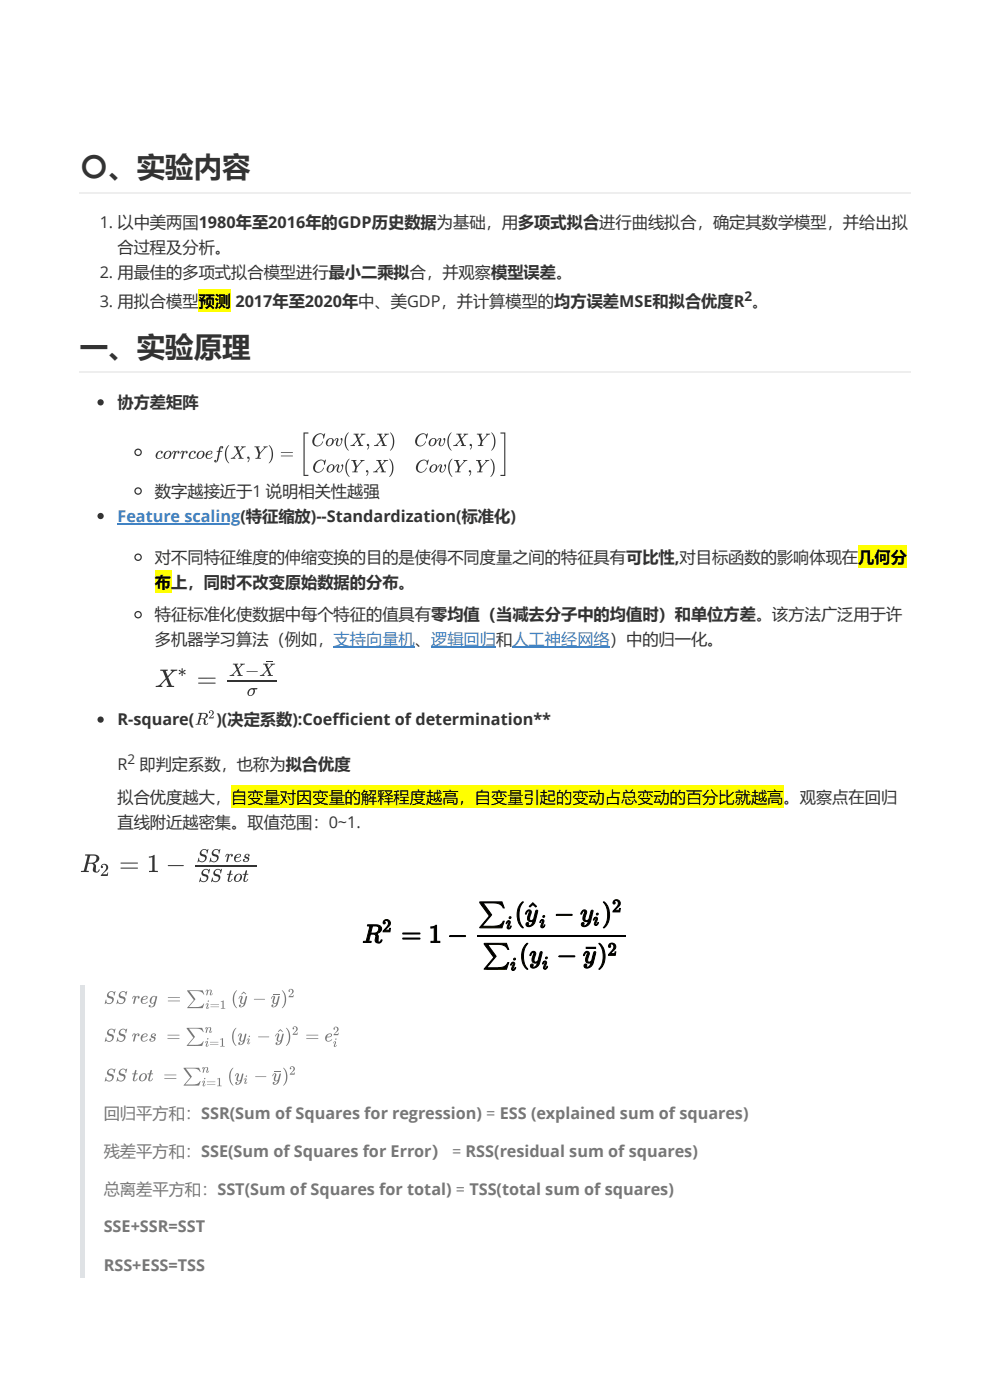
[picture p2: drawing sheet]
<svg xmlns="http://www.w3.org/2000/svg" width="210mm" height="297mm" viewBox="0 0 210 297" stroke-linecap="round" stroke-linejoin="round" font-family="sans-serif">
<path d="M16.9 208.7h1.1v62h-1.1z" fill="#dfe2e5"/>
<path d="M16.9 40.8h176.1" fill="none" stroke="#eee" stroke-width=".26"/>
<path d="M42.1 61.3h6.9v4.8h-6.9z" fill="#ff0"/>
<path d="M16.9 78.9h176.1" fill="none" stroke="#eee" stroke-width=".26"/>
<circle cx="21.3" cy="85.3" r=".66" fill="#333"/>
<circle cx="29.2" cy="95.9" r=".66" fill="none" stroke="#333" stroke-width=".26"/>
<g fill="#333">
<path d="M33.3 95.9l.5-.3 .4-.1a.29 .29 0 0 1 .3 .4 .29 .29 0 0 1-.4 .2v-.2l.1-.2a.79 .79 0 0 0-.8 .5 .79 .79 0 0 0 .2 .9l.8-.3a.76 .76 0 0 1-1.2 .3 .76 .76 0 0 1 .1-1.2z"/>
<path d="M36.6 95.6l.4-.1 .2 .2a.37 .37 0 0 1 .6-.2 .37 .37 0 0 1 0 .6l-.2-.1 .2-.3a.74 .74 0 0 0-.7 .9l-.2 .6h-.2l.3-1.4-.2-.1-.3 .4z"/>
<path d="M38.4 95.6l.3-.1 .3 .2a.37 .37 0 0 1 .5-.2 .37 .37 0 0 1 .1 .6l-.3-.1 .3-.3a.74 .74 0 0 0-.8 .9l-.1 .6h-.3l.3-1.4-.2-.1-.3 .4z"/>
<path d="M40.3 95.9l.5-.3 .4-.1a.29 .29 0 0 1 .3 .4 .29 .29 0 0 1-.3 .2l-.1-.2 .1-.2a.79 .79 0 0 0-.8 .5 .79 .79 0 0 0 .2 .9l.8-.3a.76 .76 0 0 1-1.2 .3 .76 .76 0 0 1 .1-1.2z"/>
<path d="M46.7 94.6l.3-.1a.27 .27 0 0 1 .3 .3 .27 .27 0 0 1-.4 .2l.1-.3a.67 .67 0 0 0-.4 .8l.5 .1-.5 .1-.1 .5a1.97 1.97 0 0 1-.8 1.8 .26 .26 0 0 1-.3-.1 .26 .26 0 0 1 0-.3 .26 .26 0 0 1 .4 0l-.2 .2 .1 .1a1.07 1.07 0 0 0 .4-1.1l.2-1.1h-.4v-.1a.33 .33 0 0 0 .4-.1 .33 .33 0 0 0 .1-.4z"/>
<path d="M48.3 94.4l.2-.1a3.2 3.2 0 0 0 0 3.9 2.61 2.61 0 0 1-.2-3.8z"/>
<path d="M49.6 94.6h1v.2h-.2l.3 .8 .6-.7-.2-.1v-.2h.9v.2l-.6 .2-.7 .7 .5 1.3 .4 .1-1.1 .1v-.1l.3-.1-.4-.9-.7 .8 .1 .3h-.9v-.1a1.95 1.95 0 0 0 1.5-1.2l-.5-1.1h-.3z"/>
<path d="M52.4 96.8h.1a.61 .61 0 0 1 .1 1l-.2 .1 .3-.7a.24 .24 0 0 1-.3-.1 .24 .24 0 0 1 0-.3z"/>
<path d="M53.9 94.6h1.1v.2h-.3l.4 1.1 .9-1-.2-.3h.8l.1 .1a1.31 1.31 0 0 0-1.1 .9l-.5 .6-.2 .7v.1l.4 .1-.1 .1h-1.1v-.2h.4l.2-.8-.4-1.4h-.4z"/>
<path d="M56.9 94.3a2.44 2.44 0 0 1 0 3.9 3.2 3.2 0 0 0 0-3.9z"/>
<path d="M64.3 91.6h1v.3h-.8v8.7h.8v.3h-1z"/>
<path d="M66.6 92.5a1.22 1.22 0 0 1 1.9-.4l.4-.3-.3 1.1h-.2a.74 .74 0 0 0-.4-.9 .74 .74 0 0 0-.9 .3l-.3 .4a1.05 1.05 0 0 0 .5 1.7 1.27 1.27 0 0 0 1-.9h.1a1.13 1.13 0 0 1-1.6 1 1.13 1.13 0 0 1-.4-1.8z"/>
<path d="M71 93a.4 .4 0 0 1 .6 0 .4 .4 0 0 1 0 .6 .45 .45 0 0 0-.2 .5 .45 .45 0 0 0 .4 .3 .98 .98 0 0 0 .3-1.4l.2-.2a.41 .41 0 0 1 .3 .4 .41 .41 0 0 1-.1 .4 .78 .78 0 0 1-.4 .8 .78 .78 0 0 1-.9-.1l.2-1.2-.2-.1-.3 .5z"/>
<path d="M73.7 91.7h.2a3.2 3.2 0 0 0 0 3.8 2.61 2.61 0 0 1-.2-3.8z"/>
<path d="M74.9 91.9h1.1v.2h-.3l.3 .8 .6-.7-.2-.1v-.2h1l-.1 .2-.5 .2-.7 .8 .5 1.2 .3 .1-1.1 .1 .1-.1 .2-.1-.3-.9-.8 .8 .2 .3h-.9l-.1-.1a1.95 1.95 0 0 0 1.5-1.2l-.4-1.1h-.4z"/>
<path d="M77.8 94.1a.61 .61 0 0 1 .2 1l-.2 .1 .3-.7a.24 .24 0 0 1-.3-.1 .24 .24 0 0 1 0-.3z"/>
<path d="M79.9 91.9h1.1v.2h-.3l.3 .8 .6-.7-.2-.1v-.2h1l-.1 .2-.6 .2-.7 .8 .6 1.2 .3 .1-1.1 .1v-.1l.3-.1-.3-.9-.8 .8 .2 .3h-.9l-.1-.1a1.95 1.95 0 0 0 1.5-1.2l-.5-1.1h-.3z"/>
<path d="M82.6 91.6a2.44 2.44 0 0 1 0 3.9 3.2 3.2 0 0 0 0-3.9z"/>
<path d="M66.8 98a1.22 1.22 0 0 1 1.8-.3l.4-.3-.2 1.1h-.2a.74 .74 0 0 0-.4-.9 .74 .74 0 0 0-.9 .3l-.3 .4a1.05 1.05 0 0 0 .5 1.7 1.27 1.27 0 0 0 1-.9 1.13 1.13 0 0 1-1.5 1 1.13 1.13 0 0 1-.4-1.8z"/>
<path d="M71.2 98.6a.4 .4 0 0 1 .6-.1 .4 .4 0 0 1-.1 .6 .45 .45 0 0 0-.1 .6 .45 .45 0 0 0 .4 .3 .98 .98 0 0 0 .3-1.5l.1-.1a.41 .41 0 0 1 .4 .3 .41 .41 0 0 1-.2 .5 .78 .78 0 0 1-.4 .8 .78 .78 0 0 1-.9-.1l.3-1.3h-.2l-.4 .4z"/>
<path d="M73.8 97.3l.3-.1a3.2 3.2 0 0 0 0 3.9 2.61 2.61 0 0 1-.3-3.8z"/>
<path d="M74.4 97.5h1.1v.2h-.3l.4 1.1 .9-1-.2-.3h.9v.1a1.31 1.31 0 0 0-1.1 .9l-.5 .6-.2 .7v.1h.4v.2h-1.2l.1-.2h.3l.3-.9-.5-1.3-.4-.1z"/>
<path d="M77.6 99.7h.1a.61 .61 0 0 1 .1 1l-.2 .1 .3-.7a.24 .24 0 0 1-.3-.1 .24 .24 0 0 1 0-.3z"/>
<path d="M79.7 97.5h1.1v.1l-.3 .1 .3 .8 .6-.7-.2-.2 .1-.1h.9v.2l-.6 .2-.7 .7 .5 1.3 .3 .1-1 .1v-.2h.2l-.3-.9-.8 .8 .2 .3h-.9v-.2a1.95 1.95 0 0 0 1.4-1.1l-.4-1.1h-.4z"/>
<path d="M82.4 97.2a2.44 2.44 0 0 1 0 3.9 3.2 3.2 0 0 0 0-3.9z"/>
<path d="M88.4 92.5a1.22 1.22 0 0 1 1.8-.4l.4-.3-.2 1.1h-.2a.74 .74 0 0 0-.4-.9 .74 .74 0 0 0-.9 .3l-.3 .4a1.05 1.05 0 0 0 .5 1.7 1.27 1.27 0 0 0 1-.9 1.13 1.13 0 0 1-1.5 1 1.13 1.13 0 0 1-.4-1.8z"/>
<path d="M92.8 93a.4 .4 0 0 1 .6 0 .4 .4 0 0 1 0 .6 .45 .45 0 0 0-.2 .5 .45 .45 0 0 0 .4 .3 .98 .98 0 0 0 .3-1.4l.1-.2a.41 .41 0 0 1 .4 .4 .41 .41 0 0 1-.2 .4 .78 .78 0 0 1-.4 .8 .78 .78 0 0 1-.9-.1l.3-1.2-.2-.1-.4 .5z"/>
<path d="M95.5 91.7h.2a3.2 3.2 0 0 0 0 3.8 2.61 2.61 0 0 1-.2-3.8z"/>
<path d="M96.7 91.9h1.1l-.1 .2h-.2l.3 .8 .6-.7-.2-.1v-.2h1l-.1 .2-.6 .2-.7 .8 .5 1.2 .4 .1-1.1 .1v-.1l.3-.1-.4-.9-.7 .8 .1 .3h-.9v-.1a1.95 1.95 0 0 0 1.5-1.2l-.5-1.1h-.3z"/>
<path d="M99.5 94.1h.1a.61 .61 0 0 1 .2 1l-.3 .1 .3-.7a.24 .24 0 0 1-.3-.1 .24 .24 0 0 1 0-.3z"/>
<path d="M101 91.9h1.1v.2h-.3l.4 1.1 .9-1-.2-.3h.8l.1 .2a1.31 1.31 0 0 0-1.1 .8l-.5 .6-.2 .7v.1l.4 .1-.1 .1h-1.1v-.1l.4-.1 .2-.8-.4-1.4h-.4z"/>
<path d="M104 91.6a2.44 2.44 0 0 1 0 3.9 3.2 3.2 0 0 0 0-3.9z"/>
<path d="M88.5 98a1.22 1.22 0 0 1 1.9-.3l.4-.3-.2 1.1h-.2a.74 .74 0 0 0-.4-.9 .74 .74 0 0 0-1 .3l-.2 .4a1.05 1.05 0 0 0 .4 1.7 1.27 1.27 0 0 0 1.1-.9 1.13 1.13 0 0 1-1.6 1 1.13 1.13 0 0 1-.4-1.8z"/>
<path d="M93 98.6a.4 .4 0 0 1 .6-.1 .4 .4 0 0 1-.1 .6 .45 .45 0 0 0-.2 .6 .45 .45 0 0 0 .5 .3 .98 .98 0 0 0 .3-1.5l.1-.1a.41 .41 0 0 1 .4 .3 .41 .41 0 0 1-.2 .5 .78 .78 0 0 1-.4 .8 .78 .78 0 0 1-.9-.1l.3-1.3h-.2l-.4 .4z"/>
<path d="M95.6 97.3l.2-.1a3.2 3.2 0 0 0 0 3.9 2.61 2.61 0 0 1-.2-3.8z"/>
<path d="M96.2 97.5h1.1l-.1 .2h-.2l.4 1.1 .9-1-.2-.3h.8l.1 .1a1.31 1.31 0 0 0-1.1 .9l-.5 .6-.2 .7v.1h.3v.2h-1.1v-.2h.4l.2-.9-.4-1.3-.4-.1z"/>
<path d="M99.4 99.7a.61 .61 0 0 1 .2 1l-.2 .1 .3-.7a.24 .24 0 0 1-.3-.1 .24 .24 0 0 1 0-.3z"/>
<path d="M100.9 97.5h1v.2h-.3l.4 1.1 .9-1-.1-.3h.8v.1a1.31 1.31 0 0 0-1.1 .9l-.5 .6-.1 .7-.1 .1h.4v.2h-1.2l.1-.2h.4l.2-.9-.5-1.3-.4-.1z"/>
<path d="M103.9 97.2a2.44 2.44 0 0 1 0 3.9 3.2 3.2 0 0 0 0-3.9z"/>
<path d="M106 91.6h1v9.3h-1v-.3h.8v-8.7h-.8z"/>
<path d="M34.9 95.9a.77 .77 0 0 1 1.2-.2 .77 .77 0 0 1-.1 1.2 .77 .77 0 0 1-1.2 .2 .77 .77 0 0 1 .1-1.2zM35.2 95.9a.8 .8 0 0 0 .1 1.2 .97 .97 0 0 0 .5-1.4z"/>
<path d="M41.9 95.9a.77 .77 0 0 1 1.3-.2 .77 .77 0 0 1-.2 1.2 .77 .77 0 0 1-1.2 .2 .77 .77 0 0 1 .1-1.2zM42.2 95.9a.8 .8 0 0 0 .1 1.2 .97 .97 0 0 0 .5-1.4z"/>
<path d="M43.8 95.9l.2-.2a.52 .52 0 0 1 .6-.2 .52 .52 0 0 1 .3 .6l-.3 .2-.6 .1a.46 .46 0 0 0 0 .7 .46 .46 0 0 0 .7-.2l.2-.1a.77 .77 0 0 1-1.1 .3 .77 .77 0 0 1 0-1.2zM44.1 95.8l-.2 .4a.55 .55 0 0 0 .8-.5z"/>
<path d="M59.5 95.8l2.5 .1-2.5 .1zM59.5 96.6h2.5l-2.5 .1z"/>
<path d="M69.3 93.2a.77 .77 0 0 1 1.2-.2 .77 .77 0 0 1-.1 1.2 .77 .77 0 0 1-1.2 .2 .77 .77 0 0 1 .1-1.2zM69.6 93.2a.8 .8 0 0 0 .1 1.2 .97 .97 0 0 0 .5-1.4z"/>
<path d="M69.5 98.8a.77 .77 0 0 1 1.2-.2 .77 .77 0 0 1-.1 1.2 .77 .77 0 0 1-1.2 .1 .77 .77 0 0 1 .1-1.1zM69.8 98.8a.8 .8 0 0 0 0 1.2 .97 .97 0 0 0 .6-1.4z"/>
<path d="M91.1 93.2a.77 .77 0 0 1 1.2-.2 .77 .77 0 0 1-.1 1.2 .77 .77 0 0 1-1.2 .2 .77 .77 0 0 1 .1-1.2zM91.4 93.2a.8 .8 0 0 0 0 1.2 .97 .97 0 0 0 .6-1.4z"/>
<path d="M91.3 98.8a.77 .77 0 0 1 1.2-.2 .77 .77 0 0 1-.2 1.2 .77 .77 0 0 1-1.2 .1 .77 .77 0 0 1 .2-1.1zM91.6 98.8a.8 .8 0 0 0 0 1.2 .97 .97 0 0 0 .5-1.4z"/>
</g>
<circle cx="29.2" cy="104.1" r=".66" fill="none" stroke="#333" stroke-width=".26"/>
<circle cx="21.3" cy="109.4" r=".66" fill="#333"/>
<path d="M24.9 110.9h26" fill="none" stroke="#4183c4" stroke-width=".26"/>
<circle cx="29.2" cy="118.1" r=".66" fill="none" stroke="#333" stroke-width=".26"/>
<g fill="#ff0">
<path d="M181.8 115.6h10.4v4.7h-10.4z"/>
<path d="M32.8 120.9h3.5v4.7h-3.5z"/>
</g>
<circle cx="29.2" cy="130.3" r=".66" fill="none" stroke="#333" stroke-width=".26"/>
<path d="M70.7 137.1h17.2M91.3 137.1h13.8M108.5 137.1h20.7" fill="none" stroke="#4183c4" stroke-width=".26"/>
<g fill="#333">
<path d="M34 141.9h1.5v.2l-.4 .1 .4 1.1 .9-1-.3-.2 .1-.2h1.3v.3l-.9 .2-1 1.1 .8 1.8 .5 .1-.1 .2h-.9a.35 .35 0 0 1-.6-.1l.4-.3-.5-1.2-1.1 1.1 .3 .3v.2h-1.4v-.2a1.71 1.71 0 0 0 1.5-1l.6-.7-.6-1.5h-.5z"/>
<path d="M37.9 142l.6 .3-.1-.6 .2-.1 .1 .1v.6l.5-.3 .1 .2-.6 .2 .6 .4-.2 .1-.4-.3v.6h-.2v-.6l-.5 .3-.1-.1 .5-.4-.5-.2z"/>
<path d="M42 143.7l3.6-.1 .1 .1-3.6 .1zM42 144.7h3.6l.1 .1-3.6 .1z"/>
</g>
<path d="M48.2 144.2h10.4" fill="none" stroke="#333" stroke-width=".32"/>
<g fill="#333">
<path d="M49.4 140.6l1 .1v.1l-.3 .1 .3 .7 .7-.7-.2-.1v-.2l1 .1-.1 .1-.6 .2-.7 .8 .5 1.2 .4 .2h-1.1v-.1l.3-.1-.4-.9-.7 .8 .1 .3-.9 .1v-.2a1.99 1.99 0 0 0 1.4-1.2l-.4-1-.4-.1z"/>
<path d="M52.2 142.3h2.4l-2.3 .1z"/>
<path d="M55.8 140.6l1 .1v.1l-.3 .1 .3 .7 .7-.7-.2-.1v-.2l1 .1-.1 .1-.6 .2-.7 .8 .5 1.2 .4 .2h-1.1v-.1l.3-.1-.4-.9-.7 .8 .1 .3-.9 .1v-.2a1.99 1.99 0 0 0 1.4-1.2l-.4-1-.4-.1z"/>
<path d="M56.3 140.1h1.4v.2h-1.4z"/>
<path d="M44.4 150.7a.59 .59 0 0 1 .9 .2 .59 .59 0 0 1-.5 .8l-.3 .3h.6l.2-.2-.1 .4h-1l.6-.6a.48 .48 0 0 0 .2-.6 .48 .48 0 0 0-.5-.3l-.1 .1 .1 .1a.16 .16 0 0 1 0 .2 .16 .16 0 0 1-.3-.1z"/>
<path d="M52.7 146.2a1.98 1.98 0 0 1 1.8-.4v.3h-.6a.89 .89 0 0 1-.3 1.2 .89 .89 0 0 1-1.2-.2v-.4zM53 146.3l-.3 .5a.42 .42 0 0 0 .3 .6 .42 .42 0 0 0 .5-.4 .48 .48 0 0 0 .2-.6 .48 .48 0 0 0-.7-.1z"/>
<path d="M42 151.1h.3a1.67 1.67 0 0 1 1.7 .3 .72 .72 0 0 1-.7 .9 .84 .84 0 0 1 .2 1v.1a.27 .27 0 0 0 .3 .1 .27 .27 0 0 0 .2-.3 .5 .5 0 0 1-.7 .4 .5 .5 0 0 1-.1-.8 .49 .49 0 0 0-.8-.4l-.2 1h.3v.2h-1.1l.1-.2h.3l.4-1.5 .2-.6-.4-.1zM42.7 151.3l-.2 1a.75 .75 0 0 0 .8-.1 .75 .75 0 0 0 .3-.9z"/>
<circle cx="21.3" cy="152.5" r=".66"/>
</g>
<path d="M49 166.4h117v4.8h-117z" fill="#ff0"/>
<g fill="#333">
<path d="M21.6 183.3a.84 .84 0 0 1 1.2 .2 .84 .84 0 0 1-.5 1.2l-.6 .6h1l.1-.4h.1l-.1 .7h-1.4l.7-.9a.82 .82 0 0 0-.1-1.5l-.4 .3a.24 .24 0 0 1 .2 .2 .24 .24 0 0 1-.2 .3 .24 .24 0 0 1-.2-.3z"/>
<path d="M31.5 181.5l1.2-.3 .1 3.3 .6 .1v.2h-1.8v-.2l.7-.1v-2.9l-.8 .2z"/>
<path d="M35.6 183.4l3.2-.1 .1 .1-.1 .1h-3.2z"/>
<path d="M18.1 181.1h1.4a1.14 1.14 0 0 1 1.5 1 1.44 1.44 0 0 1-1.1 .9 1.51 1.51 0 0 1 .4 1.5v.1a.48 .48 0 0 0 .7-.4 .66 .66 0 0 1-.3 .7 .66 .66 0 0 1-.8-.1 1.12 1.12 0 0 1-.1-1.3l-.2-.4-.9-.1-.4 1.5 .5 .1v.2h-1.6v-.2l.6-.1 .5-2.2 .2-.9-.5-.1zM19.1 181.4l-.4 1.4a1.22 1.22 0 0 0 1.7-1 1.09 1.09 0 0 0-1.2-.5z"/>
<path d="M25.5 182.8h3.6l.1 .1-3.6 .1zM25.5 183.9h3.6l.1 .1-.1 .1h-3.5z"/>
</g>
<path d="M41.3 183.4h13.1" fill="none" stroke="#333" stroke-width=".33"/>
<g fill="#333">
<path d="M42.6 180.3l.1-.2a.96 .96 0 0 1 1.2 0l.2-.2-.2 .9-.1 .1a.55 .55 0 0 0-.6-.8 .55 .55 0 0 0-.3 .9 .9 .9 0 0 1 .8 1.3 .9 .9 0 0 1-1.5 .2l-.4 .2 .3-.9h.1a.6 .6 0 0 0 .5 .8 .6 .6 0 0 0 .7-.7 .6 .6 0 0 0-.8-.5 .69 .69 0 0 1 0-1.1z"/>
<path d="M45.1 180.3l.1-.2a.96 .96 0 0 1 1.2 0l.3-.2-.2 .9-.2 .1a.55 .55 0 0 0-.5-.8 .55 .55 0 0 0-.4 .9 .9 .9 0 0 1 .8 1.3 .9 .9 0 0 1-1.5 .2l-.3 .2 .2-.9h.1a.6 .6 0 0 0 .5 .8 .6 .6 0 0 0 .7-.7 .6 .6 0 0 0-.8-.5 .69 .69 0 0 1 0-1.1z"/>
<path d="M47.9 181.1l.4-.2 .2 .3a.37 .37 0 0 1 .6-.3 .37 .37 0 0 1 0 .6l-.2-.1 .2-.3a.75 .75 0 0 0-.7 .9l-.2 .6-.2 .1 .2-1.5-.1-.1-.4 .5z"/>
<path d="M51.9 181.2a.48 .48 0 0 1 .6-.3 .48 .48 0 0 1 .3 .6l-.3-.1 .2-.2a.32 .32 0 0 0-.5-.1 .32 .32 0 0 0-.1 .4 .32 .32 0 0 0 .4 .1 .63 .63 0 0 1-.1 1.1 .63 .63 0 0 1-.9-.5 .21 .21 0 0 1 .2-.2 .21 .21 0 0 1 .2 .3 .21 .21 0 0 1-.2 .1 .41 .41 0 0 0 .5 .1 .41 .41 0 0 0 .1-.5 .48 .48 0 0 1-.5-.3 .48 .48 0 0 1 .1-.5z"/>
<path d="M42.9 184.5l.1-.2a.96 .96 0 0 1 1.2 0l.3-.2-.2 .9-.2 .1a.55 .55 0 0 0-.5-.8 .55 .55 0 0 0-.4 .9 .9 .9 0 0 1 .8 1.3 .9 .9 0 0 1-1.5 .2l-.3 .2 .2-.9h.1a.6 .6 0 0 0 .5 .8 .6 .6 0 0 0 .7-.7 .6 .6 0 0 0-.7-.5 .69 .69 0 0 1-.1-1.1z"/>
<path d="M45.4 184.5l.2-.2a.96 .96 0 0 1 1.2 0l.2-.2-.2 .9-.1 .1a.55 .55 0 0 0-.6-.8 .55 .55 0 0 0-.3 .9 .9 .9 0 0 1 .7 1.3 .9 .9 0 0 1-1.4 .2l-.4 .2 .2-.9h.2a.6 .6 0 0 0 .5 .8 .6 .6 0 0 0 .6-.7 .6 .6 0 0 0-.7-.5 .69 .69 0 0 1-.1-1.1z"/>
<path d="M48.8 184.5l.2 .1-.1 .6h.4l-.1 .2h-.4l-.3 1.3 .4-.1 .2-.3a.5 .5 0 0 1-.2 .6 .5 .5 0 0 1-.6-.1l-.1-.3 .3-1.1-.4-.1 .4-.1z"/>
<path d="M52.1 184.5l.2 .1-.1 .6h.4v.2h-.5l-.2 1.3 .3-.1 .3-.3a.5 .5 0 0 1-.3 .6 .5 .5 0 0 1-.6-.1l-.1-.3 .3-1.1-.4-.1 .5-.1z"/>
<path d="M49.8 181.3l.3-.2a.53 .53 0 0 1 .6-.1 .53 .53 0 0 1 .3 .5l-.4 .2-.5 .1a.45 .45 0 0 0-.1 .7 .45 .45 0 0 0 .7-.1l.3-.2a.78 .78 0 0 1-1.2 .3 .78 .78 0 0 1 0-1.2zM50.2 181.3l-.2 .3a.56 .56 0 0 0 .8-.5z"/>
<path d="M49.9 185.5a.79 .79 0 0 1 1.2-.2 .79 .79 0 0 1-.2 1.3 .78 .78 0 0 1-1.2 .1 .78 .78 0 0 1 .2-1.2zM50.2 185.5a.8 .8 0 0 0 0 1.3 .97 .97 0 0 0 .5-1.5z"/>
</g>
<g fill="#000">
<path d="M81.3 195.1a.84 .84 0 0 1 1.3 .2 .84 .84 0 0 1-.5 1.2l-.6 .6h.9l.1-.4h.2l-.1 .8h-1.5l.8-1a.83 .83 0 0 0-.1-1.4l-.4 .2a.23 .23 0 0 1 .2 .3 .23 .23 0 0 1-.2 .2 .23 .23 0 0 1-.3-.2zM91.3 196.4l1.2-.3v3.3l.7 .1v.2h-1.9v-.2l.7-.1v-2.8l-.7 .1zM95.3 198.3h3.2l.1 .1-.1 .1h-3.2zM101.6 191.1h4.7l.5 1.3h-.1a2.79 2.79 0 0 0-3-1.1h-1.4l1.8 2.6-2 2.4h1.6a2.85 2.85 0 0 0 2.8-.9l.1-.2h.2l-.5 1.4h-4.7l2.1-2.5-2.1-2.8zM102.6 199.9h4.7l.4 1.3h-.1a2.79 2.79 0 0 0-3-1.1h-1.4l1.9 2.6-2 2.4h1.5a2.85 2.85 0 0 0 2.9-.9v-.2h.2l-.4 1.4h-4.7l2-2.5-2-2.8zM110.5 191.2l.3-.1a4.7 4.7 0 0 0 0 5.5 3.3 3.3 0 0 1-1.1-3.9l.4-1zM111.6 193a.56 .56 0 0 1 .8 0 .56 .56 0 0 1 0 .8 1.14 1.14 0 0 0-.1 1.3l.4-.1 .3-.3 .5-1.7 .2-.1 .2 .1-.2 .7a3.3 3.3 0 0 1-1.2 2.6 .62 .62 0 0 1-.8 .1 .62 .62 0 0 1-.2-.8h.4l.1 .2-.3 .3h.1a.93 .93 0 0 0 1.1-1 .76 .76 0 0 1-1 0 .76 .76 0 0 1-.1-1l.3-1a.82 .82 0 0 0-.7 .6l-.1-.1zM112.1 192.1l.8-.8 .7 .8-.1 .1-.6-.5-.3 .2a.25 .25 0 0 1-.2 .3 .25 .25 0 0 1-.3-.1zM117.9 193.8h3.2l.1 .1-.1 .1h-3.2zM123.4 193a.56 .56 0 0 1 .8 0 .56 .56 0 0 1-.1 .8 1.14 1.14 0 0 0 0 1.3l.3-.1 .4-.3 .4-1.7 .2-.1 .2 .1-.1 .7a3.3 3.3 0 0 1-1.2 2.6 .62 .62 0 0 1-.8 .1 .62 .62 0 0 1-.3-.8h.5v.2l-.3 .3h.1a.93 .93 0 0 0 1.2-1 .76 .76 0 0 1-1 0 .76 .76 0 0 1-.2-1l.3-1a.82 .82 0 0 0-.7 .6l-.1-.1zM126.9 199.9a3.6 3.6 0 0 1 1 4.4l-.4 .7-.6 .4a4.7 4.7 0 0 0 0-5.5zM127.8 191.1a3.6 3.6 0 0 1 1 4.4l-.4 .7-.6 .4a4.7 4.7 0 0 0 0-5.5z"/>
<path d="M130 190.9a.84 .84 0 0 1 1.3 .2 .84 .84 0 0 1-.5 1.2l-.6 .6h.9l.1-.4h.2l-.1 .8h-1.5l.7-1a.83 .83 0 0 0 0-1.5l-.4 .3a.23 .23 0 0 1 .2 .3 .23 .23 0 0 1-.2 .2 .23 .23 0 0 1-.3-.3zM111.5 200l.3-.1a4.7 4.7 0 0 0 0 5.5 3.3 3.3 0 0 1-1.2-3.9l.5-1zM112.6 201.8a.56 .56 0 0 1 .8 0 .56 .56 0 0 1-.1 .8 1.14 1.14 0 0 0 0 1.3l.4-.1 .3-.3 .4-1.7 .3-.1 .1 .1-.1 .7a3.3 3.3 0 0 1-1.2 2.5 .62 .62 0 0 1-.8 .2 .62 .62 0 0 1-.3-.8l.5-.1v.3l-.2 .3h.1a.93 .93 0 0 0 1.1-1 .76 .76 0 0 1-1 0 .76 .76 0 0 1-.1-1l.3-1a.82 .82 0 0 0-.8 .6l-.1-.1zM118.4 202.6h3.3l.1 .1-.1 .1h-3.2zM123.9 201.8a.56 .56 0 0 1 .8 0 .56 .56 0 0 1 0 .8 1.14 1.14 0 0 0-.1 1.3l.4-.1 .3-.3 .5-1.7 .2-.1 .2 .1-.2 .7a3.3 3.3 0 0 1-1.2 2.5 .62 .62 0 0 1-.8 .2 .62 .62 0 0 1-.2-.8l.4-.1 .1 .3-.3 .3h.1a.93 .93 0 0 0 1.1-1 .76 .76 0 0 1-1 0 .76 .76 0 0 1-.1-1l.3-1a.82 .82 0 0 0-.7 .6l-.1-.1zM124.2 200.7h2v.3h-2zM129.1 200.1a.84 .84 0 0 1 1.3 .2 .84 .84 0 0 1-.5 1.2l-.7 .6h1l.1-.4h.1l-.1 .8h-1.4l.7-1a.83 .83 0 0 0-.1-1.5l-.4 .3a.23 .23 0 0 1 .2 .2 .23 .23 0 0 1-.2 .3 .23 .23 0 0 1-.2-.3z"/>
<path d="M77.9 196h1.4a1.14 1.14 0 0 1 1.5 1 1.44 1.44 0 0 1-1.1 .9 1.53 1.53 0 0 1 .4 1.5v.1a.48 .48 0 0 0 .7-.3 .66 .66 0 0 1-.3 .7 .66 .66 0 0 1-.8-.2 1.13 1.13 0 0 1-.1-1.3l-.2-.4h-.9l-.4 1.4 .5 .1v.2h-1.6v-.2l.6-.1 .5-2.2 .2-.9-.4-.1zM78.9 196.3l-.4 1.5a1.19 1.19 0 0 0 1.7-1.3l-.3-.2z"/>
<path d="M85.3 197.8l3.6-.1 .1 .1-3.6 .1zM85.3 198.8h3.6l.1 .1-.1 .1h-3.5z"/>
<path d="M107.8 194.4a.2 .2 0 0 1 .4 0 .2 .2 0 0 1-.4 0zM107.4 195.3a.4 .4 0 0 1 .6-.1 .4 .4 0 0 1 0 .6l-.1 .3a.42 .42 0 0 0-.1 .6l.4-.5a.39 .39 0 0 1-.4 .6 .39 .39 0 0 1-.3-.6l.3-.8-.2-.1-.4 .4z"/>
<path d="M115 194.2a.2 .2 0 0 1 .4 0 .2 .2 0 0 1-.4 0zM114.5 195a.4 .4 0 0 1 .6 0 .4 .4 0 0 1 0 .6l-.1 .2a.42 .42 0 0 0-.1 .7l.4-.5a.39 .39 0 0 1-.4 .6 .39 .39 0 0 1-.3-.6l.3-.9-.2-.1-.3 .5z"/>
<path d="M126.3 193.7a.2 .2 0 0 1 .4 0 .2 .2 0 0 1-.4 0zM125.9 194.5a.4 .4 0 0 1 .6 0 .4 .4 0 0 1-.1 .6v.2a.42 .42 0 0 0-.1 .7l.3-.5a.39 .39 0 0 1-.3 .6 .39 .39 0 0 1-.3-.7l.3-.8-.2-.1-.4 .5z"/>
<path d="M108.8 203.2a.2 .2 0 0 1 .4 0 .2 .2 0 0 1-.4 0zM108.3 204.1a.4 .4 0 0 1 .7-.1 .4 .4 0 0 1-.1 .6l-.1 .3a.42 .42 0 0 0-.1 .6l.4-.5a.39 .39 0 0 1-.4 .6 .39 .39 0 0 1-.2-.6l.2-.9h-.1l-.4 .4z"/>
<path d="M115.5 203a.2 .2 0 0 1 .4 0 .2 .2 0 0 1-.4 0zM115.1 203.8a.4 .4 0 0 1 .6 0 .4 .4 0 0 1 0 .6l-.1 .2a.42 .42 0 0 0-.1 .7l.4-.5a.39 .39 0 0 1-.4 .6 .39 .39 0 0 1-.3-.7l.3-.8-.2-.1-.4 .5z"/>
</g>
<g fill="none" stroke="#000" stroke-width=".21">
<path d="M77.9 196h1.4a1.14 1.14 0 0 1 1.5 1 1.44 1.44 0 0 1-1.1 .9 1.53 1.53 0 0 1 .4 1.5v.1a.48 .48 0 0 0 .7-.3 .66 .66 0 0 1-.3 .7 .66 .66 0 0 1-.8-.2 1.13 1.13 0 0 1-.1-1.3l-.2-.4h-.9l-.4 1.4 .5 .1v.2h-1.6v-.2l.6-.1 .5-2.2 .2-.9-.4-.1zM78.9 196.3l.5-.1a.66 .66 0 0 1 .8 .3 .66 .66 0 0 1-.2 .9 1.42 1.42 0 0 1-1.5 .3zM81.3 195.1a.84 .84 0 0 1 1.3 .2 .84 .84 0 0 1-.5 1.2l-.6 .6h.9l.1-.4h.2l-.1 .8h-1.5l.8-1a.83 .83 0 0 0-.1-1.4l-.4 .2a.23 .23 0 0 1 .2 .3 .23 .23 0 0 1-.2 .2 .23 .23 0 0 1-.3-.2zM85.3 197.8l3.6-.1 .1 .1-3.6 .1zM85.3 198.8h3.6l.1 .1-.1 .1h-3.5zM91.3 196.4l1.2-.3v3.3l.7 .1v.2h-1.9v-.2l.7-.1v-2.8l-.7 .1zM95.3 198.3h3.2l.1 .1-.1 .1h-3.2zM101.6 191.1h4.7l.5 1.3h-.1a2.79 2.79 0 0 0-3-1.1h-1.4l1.8 2.6-2 2.4h1.6a2.85 2.85 0 0 0 2.8-.9l.1-.2h.2l-.5 1.4h-4.7l2.1-2.5-2.1-2.8zM102.6 199.9h4.7l.4 1.3h-.1a2.79 2.79 0 0 0-3-1.1h-1.4l1.9 2.6-2 2.4h1.5a2.85 2.85 0 0 0 2.9-.9v-.2h.2l-.4 1.4h-4.7l2-2.5-2-2.8zM107.4 195.3a.4 .4 0 0 1 .6-.1 .4 .4 0 0 1 0 .6l-.1 .3a.42 .42 0 0 0-.1 .6l.4-.5a.39 .39 0 0 1-.4 .6 .39 .39 0 0 1-.3-.6l.3-.8-.2-.1-.4 .4zM110.5 191.2l.3-.1a4.7 4.7 0 0 0 0 5.5 3.3 3.3 0 0 1-1.1-3.9l.4-1zM111.6 193a.56 .56 0 0 1 .8 0 .56 .56 0 0 1 0 .8 1.14 1.14 0 0 0-.1 1.3l.4-.1 .3-.3 .5-1.7 .2-.1 .2 .1-.2 .7a3.3 3.3 0 0 1-1.2 2.6 .62 .62 0 0 1-.8 .1 .62 .62 0 0 1-.2-.8h.4l.1 .2-.3 .3h.1a.93 .93 0 0 0 1.1-1 .76 .76 0 0 1-1 0 .76 .76 0 0 1-.1-1l.3-1a.82 .82 0 0 0-.7 .6l-.1-.1z"/>
<path d="M112.1 192.1l.8-.8 .7 .8-.1 .1-.6-.5-.3 .2a.25 .25 0 0 1-.2 .3 .25 .25 0 0 1-.3-.1zM114.5 195a.4 .4 0 0 1 .6 0 .4 .4 0 0 1 0 .6l-.1 .2a.42 .42 0 0 0-.1 .7l.4-.5a.39 .39 0 0 1-.4 .6 .39 .39 0 0 1-.3-.6l.3-.9-.2-.1-.3 .5zM117.9 193.8h3.2l.1 .1-.1 .1h-3.2zM123.4 193a.56 .56 0 0 1 .8 0 .56 .56 0 0 1-.1 .8 1.14 1.14 0 0 0 0 1.3l.3-.1 .4-.3 .4-1.7 .2-.1 .2 .1-.1 .7a3.3 3.3 0 0 1-1.2 2.6 .62 .62 0 0 1-.8 .1 .62 .62 0 0 1-.3-.8h.5v.2l-.3 .3h.1a.93 .93 0 0 0 1.2-1 .76 .76 0 0 1-1 0 .76 .76 0 0 1-.2-1l.3-1a.82 .82 0 0 0-.7 .6l-.1-.1zM125.9 194.5a.4 .4 0 0 1 .6 0 .4 .4 0 0 1-.1 .6v.2a.42 .42 0 0 0-.1 .7l.3-.5a.39 .39 0 0 1-.3 .6 .39 .39 0 0 1-.3-.7l.3-.8-.2-.1-.4 .5zM126.9 199.9a3.6 3.6 0 0 1 1 4.4l-.4 .7-.6 .4a4.7 4.7 0 0 0 0-5.5zM127.8 191.1a3.6 3.6 0 0 1 1 4.4l-.4 .7-.6 .4a4.7 4.7 0 0 0 0-5.5zM130 190.9a.84 .84 0 0 1 1.3 .2 .84 .84 0 0 1-.5 1.2l-.6 .6h.9l.1-.4h.2l-.1 .8h-1.5l.7-1a.83 .83 0 0 0 0-1.5l-.4 .3a.23 .23 0 0 1 .2 .3 .23 .23 0 0 1-.2 .2 .23 .23 0 0 1-.3-.3zM108.3 204.1a.4 .4 0 0 1 .7-.1 .4 .4 0 0 1-.1 .6l-.1 .3a.42 .42 0 0 0-.1 .6l.4-.5a.39 .39 0 0 1-.4 .6 .39 .39 0 0 1-.2-.6l.2-.9h-.1l-.4 .4zM111.5 200l.3-.1a4.7 4.7 0 0 0 0 5.5 3.3 3.3 0 0 1-1.2-3.9l.5-1zM112.6 201.8a.56 .56 0 0 1 .8 0 .56 .56 0 0 1-.1 .8 1.14 1.14 0 0 0 0 1.3l.4-.1 .3-.3 .4-1.7 .3-.1 .1 .1-.1 .7a3.3 3.3 0 0 1-1.2 2.5 .62 .62 0 0 1-.8 .2 .62 .62 0 0 1-.3-.8l.5-.1v.3l-.2 .3h.1a.93 .93 0 0 0 1.1-1 .76 .76 0 0 1-1 0 .76 .76 0 0 1-.1-1l.3-1a.82 .82 0 0 0-.8 .6l-.1-.1zM115.1 203.8a.4 .4 0 0 1 .6 0 .4 .4 0 0 1 0 .6l-.1 .2a.42 .42 0 0 0-.1 .7l.4-.5a.39 .39 0 0 1-.4 .6 .39 .39 0 0 1-.3-.7l.3-.8-.2-.1-.4 .5z"/>
<path d="M118.4 202.6h3.3l.1 .1-.1 .1h-3.2zM123.9 201.8a.56 .56 0 0 1 .8 0 .56 .56 0 0 1 0 .8 1.14 1.14 0 0 0-.1 1.3l.4-.1 .3-.3 .5-1.7 .2-.1 .2 .1-.2 .7a3.3 3.3 0 0 1-1.2 2.5 .62 .62 0 0 1-.8 .2 .62 .62 0 0 1-.2-.8l.4-.1 .1 .3-.3 .3h.1a.93 .93 0 0 0 1.1-1 .76 .76 0 0 1-1 0 .76 .76 0 0 1-.1-1l.3-1a.82 .82 0 0 0-.7 .6l-.1-.1zM124.2 200.7h2v.3h-2zM129.1 200.1a.84 .84 0 0 1 1.3 .2 .84 .84 0 0 1-.5 1.2l-.7 .6h1l.1-.4h.1l-.1 .8h-1.4l.7-1a.83 .83 0 0 0-.1-1.5l-.4 .3a.23 .23 0 0 1 .2 .2 .23 .23 0 0 1-.2 .3 .23 .23 0 0 1-.2-.3z"/>
<circle cx="108" cy="194.4" r=".2"/>
<circle cx="115.2" cy="194.2" r=".2"/>
<circle cx="126.5" cy="193.7" r=".2"/>
<circle cx="109" cy="203.2" r=".2"/>
<circle cx="115.7" cy="203" r=".2"/>
</g>
<path d="M101 198.4h31.5" fill="none" stroke="#000" stroke-width=".33"/>
<g fill="#777">
<path d="M22.9 210.4l.2-.2a.83 .83 0 0 1 1.1 .1l.2-.3-.2 .9-.1 .1a.54 .54 0 0 0-.6-.8 .54 .54 0 0 0-.3 .9 .89 .89 0 0 1 .8 1.2 .89 .89 0 0 1-1.5 .3l-.3 .2 .2-.9 .1-.1a.59 .59 0 0 0 .5 .8 .59 .59 0 0 0 .7-.6 .59 .59 0 0 0-.8-.5 .67 .67 0 0 1 0-1.1z"/>
<path d="M25.4 210.4l.2-.2a.83 .83 0 0 1 1.1 .1l.2-.3-.2 .9-.1 .1a.54 .54 0 0 0-.6-.8 .54 .54 0 0 0-.3 .9 .89 .89 0 0 1 .8 1.2 .89 .89 0 0 1-1.5 .3l-.3 .2 .2-.9 .1-.1a.59 .59 0 0 0 .5 .8 .59 .59 0 0 0 .7-.6 .59 .59 0 0 0-.8-.5 .67 .67 0 0 1 0-1.1z"/>
<path d="M28.2 211.2l.3-.2 .3 .3a.37 .37 0 0 1 .5-.3 .37 .37 0 0 1 .1 .6l-.2-.1 .2-.3a.73 .73 0 0 0-.8 .9l-.1 .5-.3 .1 .3-1.4-.2-.1-.3 .5z"/>
<path d="M39.6 209.9h3.3l.4 .9-.2-.1a1.78 1.78 0 0 0-2-.7h-1l1.3 1.8-1.4 1.6h1.3a1.64 1.64 0 0 0 1.8-.7h.2l-.4 .9h-3.3l1.5-1.7z"/>
<path d="M43.7 209.8l.2-.1 .2 .2 .6-.2a.91 .91 0 0 1 0 1.1l.3-.3a.27 .27 0 0 1-.2 .4 .27 .27 0 0 1-.3-.3l.1-.6-.1-.2a.92 .92 0 0 0-.6 1.1h-.2l.2-1-.1-.1-.2 .4z"/>
<path d="M46.8 212.2l.6-.2v1.6l.3 .1v.1h-.9v-.1l.3-.1v-1.4l-.3 .1z"/>
<path d="M50 209.9h.2a3.1 3.1 0 0 0 0 3.7 2.53 2.53 0 0 1-.2-3.7z"/>
<path d="M50.8 211.2a.4 .4 0 0 1 .6 0 .4 .4 0 0 1-.1 .6 .43 .43 0 0 0-.2 .5 .43 .43 0 0 0 .3 .3l.4-.3 .3-1.1 .2-.1v.2a2.74 2.74 0 0 1-.9 2.1 .43 .43 0 0 1-.6 .1 .43 .43 0 0 1-.1-.5l.3-.1-.2 .4h.4l.3-.2 .2-.5a.58 .58 0 0 1-.8-.1 .58 .58 0 0 1 .1-.8l.1-.5a.41 .41 0 0 0-.5 .5z"/>
<path d="M51.1 210.6l.5-.5 .6 .5-.1 .1-.5-.3-.4 .3z"/>
<path d="M53.8 211.7l2.3 .1h-2.3z"/>
<path d="M57.6 211.2a.4 .4 0 0 1 .6 0 .4 .4 0 0 1-.1 .6 .43 .43 0 0 0-.2 .5 .43 .43 0 0 0 .4 .3l.3-.3 .3-1.1 .2-.1 .1 .2a2.74 2.74 0 0 1-.9 2.1 .43 .43 0 0 1-.6 .1 .43 .43 0 0 1-.2-.5l.4-.1-.2 .4h.3l.4-.2 .2-.5a.58 .58 0 0 1-.9-.1 .58 .58 0 0 1 .1-.8l.2-.5a.41 .41 0 0 0-.5 .5z"/>
<path d="M57.8 210.6h1.4v.1h-1.4z"/>
<path d="M59.7 209.9a2.38 2.38 0 0 1 0 3.7 3.1 3.1 0 0 0 0-3.7z"/>
<path d="M61.3 209.7a.58 .58 0 0 1 .8 .2 .58 .58 0 0 1-.3 .8l-.4 .4a.54 .54 0 0 0 .8-.3l-.1 .5h-1l.6-.7a.49 .49 0 0 0 .2-.5 .49 .49 0 0 0-.5-.4l-.1 .2a.16 .16 0 0 1 .1 .1 .16 .16 0 0 1-.1 .2 .16 .16 0 0 1-.2-.2z"/>
<path d="M22.9 218.3l.1-.1a.93 .93 0 0 1 1.2 0l.3-.2-.2 .9h-.2a.54 .54 0 0 0-.5-.7 .54 .54 0 0 0-.4 .9 .89 .89 0 0 1 .8 1.2 .89 .89 0 0 1-1.5 .3l-.3 .2 .2-1h.1a.6 .6 0 0 0 .5 .8 .6 .6 0 0 0 .7-.6 .6 .6 0 0 0-.7-.6 .69 .69 0 0 1-.1-1.1z"/>
<path d="M25.4 218.3l.1-.1a.93 .93 0 0 1 1.2 0l.2-.2-.2 .9h-.1a.54 .54 0 0 0-.6-.7 .54 .54 0 0 0-.3 .9 .89 .89 0 0 1 .8 1.2 .89 .89 0 0 1-1.5 .3l-.3 .2 .2-1h.1a.6 .6 0 0 0 .5 .8 .6 .6 0 0 0 .7-.6 .6 .6 0 0 0-.8-.6 .69 .69 0 0 1 0-1.1z"/>
<path d="M28.2 219.1l.3-.1 .3 .2a.37 .37 0 0 1 .5-.2 .37 .37 0 0 1 .1 .6l-.3-.2 .3-.2a.74 .74 0 0 0-.8 .9l-.1 .5-.3 .1 .3-1.4-.2-.1-.3 .4z"/>
<path d="M32.1 219.2a.47 .47 0 0 1 .6-.2 .47 .47 0 0 1 .3 .5h-.3l.1-.3a.31 .31 0 0 0-.4 0 .31 .31 0 0 0-.1 .3 .31 .31 0 0 0 .4 .2 .62 .62 0 0 1-.2 1 .62 .62 0 0 1-.8-.5 .2 .2 0 0 1 .2-.1 .2 .2 0 0 1 .1 .2 .2 .2 0 0 1-.2 .2 .4 .4 0 0 0 .6 .1 .4 .4 0 0 0 .1-.6 .47 .47 0 0 1-.5-.2 .47 .47 0 0 1 .1-.6z"/>
<path d="M39.5 217.8h3.3l.3 .9h-.1a1.76 1.76 0 0 0-2-.7h-1l1.3 1.7-1.4 1.7h1.2a1.63 1.63 0 0 0 1.9-.7h.1l-.3 1-3.3-.1 1.5-1.7z"/>
<path d="M43.6 217.8l.2-.1 .2 .2 .5-.2a.93 .93 0 0 1 0 1.1l.3-.3a.27 .27 0 0 1-.1 .3 .27 .27 0 0 1-.4-.2l.2-.7-.1-.1a.93 .93 0 0 0-.6 1h-.2l.2-.9-.1-.1-.3 .3z"/>
<path d="M46.6 220.2l.6-.2v1.6l.4 .1v.1h-.9v-.1l.3-.1v-1.4l-.4 .1z"/>
<path d="M49.9 217.9l.2-.1a3.2 3.2 0 0 0 0 3.8 2.6 2.6 0 0 1-.2-3.7z"/>
<path d="M50.6 219.1a.4 .4 0 0 1 .6 .1 .4 .4 0 0 1-.1 .6v.2a.36 .36 0 0 0 .2 .6 .36 .36 0 0 0 .4-.6l.2-.9 .2-.1 .1 .3a2.8 2.8 0 0 1-1 2.1 .43 .43 0 0 1-.5 .1 .43 .43 0 0 1-.2-.5l.3-.1-.1 .4h.3l.3-.2 .2-.5-.1 .1a.52 .52 0 0 1-.6-.1 .52 .52 0 0 1 0-.7l.2-.7h-.3l-.3 .4z"/>
<path d="M54.7 219.7h2.3l-2.3 .1z"/>
<path d="M58.5 219.1a.4 .4 0 0 1 .6 .1 .4 .4 0 0 1-.1 .6v.2a.36 .36 0 0 0 .2 .6 .36 .36 0 0 0 .4-.6l.2-.9 .2-.1 .1 .3a2.8 2.8 0 0 1-.9 2.1 .43 .43 0 0 1-.6 .1 .43 .43 0 0 1-.2-.5l.3-.1-.1 .4h.3l.3-.2 .2-.5-.1 .1a.52 .52 0 0 1-.6-.1 .52 .52 0 0 1 0-.7l.2-.7h-.3l-.3 .4z"/>
<path d="M58.9 218.6l.5-.5 .5 .5-.1 .1-.4-.4-.4 .4z"/>
<path d="M60.6 217.8a2.44 2.44 0 0 1 0 3.9 3.2 3.2 0 0 0 0-3.9z"/>
<path d="M62.1 217.6a.58 .58 0 0 1 .9 .2 .58 .58 0 0 1-.3 .9l-.5 .4a.54 .54 0 0 0 .9-.3l-.1 .5h-1l.5-.7a.5 .5 0 0 0 .2-.6 .5 .5 0 0 0-.4-.3l-.2 .1a.16 .16 0 0 1 .2 .2 .16 .16 0 0 1-.2 .1 .16 .16 0 0 1-.1-.1z"/>
<path d="M70.8 217.7a.58 .58 0 0 1 .9 .2 .58 .58 0 0 1-.4 .8l-.4 .4a.54 .54 0 0 0 .8-.2l-.1 .5h-1l.6-.7a.5 .5 0 0 0 .2-.6 .5 .5 0 0 0-.5-.4l-.1 .2a.16 .16 0 0 1 .2 .2 .16 .16 0 0 1-.2 .1 .16 .16 0 0 1-.2-.2z"/>
<path d="M22.9 226.8l.2-.2a.83 .83 0 0 1 1.1 .1l.2-.2-.2 .8-.1 .1a.54 .54 0 0 0-.6-.8 .54 .54 0 0 0-.3 .9 .88 .88 0 0 1 .8 1.2 .88 .88 0 0 1-1.5 .3l-.3 .2 .2-.9h.1a.59 .59 0 0 0 .5 .7 .59 .59 0 0 0 .7-.6 .59 .59 0 0 0-.8-.5 .67 .67 0 0 1 0-1.1z"/>
<path d="M25.4 226.8l.2-.2a.83 .83 0 0 1 1 .1l.3-.2-.2 .8-.1 .1a.54 .54 0 0 0-.6-.8 .54 .54 0 0 0-.3 .9 .88 .88 0 0 1 .8 1.2 .88 .88 0 0 1-1.5 .3l-.3 .2 .2-.9h.1a.59 .59 0 0 0 .5 .7 .59 .59 0 0 0 .7-.6 .59 .59 0 0 0-.8-.5 .67 .67 0 0 1 0-1.1z"/>
<path d="M28.7 226.8l.2 .1-.1 .6h.4l-.1 .2h-.4l-.2 1.3 .3-.1 .2-.4a.47 .47 0 0 1-.3 .6 .47 .47 0 0 1-.6-.4l.3-1-.4-.1 .4-.1z"/>
<path d="M31.9 226.8l.3 .1-.2 .6h.4v.2h-.4l-.3 1.3 .3-.1 .3-.4a.47 .47 0 0 1-.4 .6 .47 .47 0 0 1-.5-.4l.3-1-.5-.1 .5-.1z"/>
<path d="M38.9 226.3h3.3l.3 .9h-.2a1.78 1.78 0 0 0-2-.8h-.9l1.2 1.8-1.4 1.6h1.3a1.64 1.64 0 0 0 1.8-.7h.2l-.3 1-3.3-.1 1.4-1.7z"/>
<path d="M42.9 226.2l.3-.1 .2 .2 .5-.1a.91 .91 0 0 1 0 1l.3-.3a.27 .27 0 0 1-.2 .4 .27 .27 0 0 1-.3-.3l.2-.6-.1-.2a.92 .92 0 0 0-.7 1.1h-.2l.2-1v-.1l-.3 .4z"/>
<path d="M46 228.6l.6-.2v1.6l.3 .1v.1h-.9v-.1l.4-.1v-1.3h-.4z"/>
<path d="M49.2 226.4l.2-.1a3.1 3.1 0 0 0 0 3.8 2.53 2.53 0 0 1-.2-3.7z"/>
<path d="M50 227.6a.4 .4 0 0 1 .6 0 .4 .4 0 0 1-.1 .6 .43 .43 0 0 0-.2 .5 .43 .43 0 0 0 .4 .3l.3-.2 .3-1.2 .2-.1 .1 .2a2.74 2.74 0 0 1-1 2.1 .43 .43 0 0 1-.5 .1 .43 .43 0 0 1-.2-.5l.3-.1-.2 .4h.4l.3-.2 .2-.5a.58 .58 0 0 1-.8-.1 .58 .58 0 0 1 .1-.8l.1-.5a.41 .41 0 0 0-.5 .5z"/>
<path d="M54.1 228.1l2.3 .1h-2.3z"/>
<path d="M57.9 227.6a.4 .4 0 0 1 .6 0 .4 .4 0 0 1-.1 .6 .43 .43 0 0 0-.2 .5 .43 .43 0 0 0 .4 .3l.3-.2 .3-1.2 .2-.1 .1 .2a2.74 2.74 0 0 1-1 2.1 .43 .43 0 0 1-.5 .1 .43 .43 0 0 1-.2-.5l.3-.1-.1 .4h.3l.3-.2 .2-.5a.58 .58 0 0 1-.8-.1 .58 .58 0 0 1 .1-.8l.2-.5a.41 .41 0 0 0-.6 .5z"/>
<path d="M58.1 227h1.4v.2h-1.4z"/>
<path d="M60 226.3a2.38 2.38 0 0 1 0 3.8 3.1 3.1 0 0 0 0-3.8z"/>
<path d="M61.5 226.1a.58 .58 0 0 1 .9 .2 .58 .58 0 0 1-.3 .8l-.5 .4a.54 .54 0 0 0 .9-.3l-.1 .5h-1l.5-.7a.49 .49 0 0 0 .2-.5 .49 .49 0 0 0-.4-.4l-.1 .2a.16 .16 0 0 1 .1 .1 .16 .16 0 0 1-.2 .2 .16 .16 0 0 1-.1-.2z"/>
<path d="M30.1 211.4l.2-.2a.52 .52 0 0 1 .6-.1 .52 .52 0 0 1 .3 .5l-.4 .2-.5 .1a.46 .46 0 0 0 0 .7 .46 .46 0 0 0 .7-.2l.2-.1a.76 .76 0 0 1-1.1 .3 .76 .76 0 0 1 0-1.2zM30.4 211.4l-.2 .3a.55 .55 0 0 0 .8-.5z"/>
<path d="M32 211.4a.8 .8 0 0 1 1-.2h.3l-.3 1.4a.86 .86 0 0 1-.6 .8 .86 .86 0 0 1-.9-.2 .21 .21 0 0 1 .2-.2 .21 .21 0 0 1 .2 .2l-.1 .1a.69 .69 0 0 0 .9-.8 .62 .62 0 0 1-.9 0 .62 .62 0 0 1 0-.9zM32.3 211.4l-.1 .1a.75 .75 0 0 0 .1 1.1l.4-.3 .2-.8-.2-.3z"/>
<path d="M35.6 211.3l2.5 .1-2.5 .1zM35.6 212.1h2.5l-2.5 .1z"/>
<path d="M44 212.1a.15 .15 0 0 1 .3 0 .15 .15 0 0 1-.3 0zM43.7 212.7a.28 .28 0 0 1 .4 0 .28 .28 0 0 1 0 .4l-.2 .6 .3-.3a.26 .26 0 0 1-.2 .4 .26 .26 0 0 1-.3-.4l.3-.6-.2-.1-.2 .3z"/>
<path d="M44.6 212.8l1.8 .1zM44.6 213.3l1.8 .1z"/>
<path d="M30 219.4l.3-.2a.52 .52 0 0 1 .6-.2 .52 .52 0 0 1 .3 .5l-.4 .3h-.5a.46 .46 0 0 0 0 .8 .46 .46 0 0 0 .7-.2l.2-.2a.76 .76 0 0 1-1.2 .4 .76 .76 0 0 1 0-1.2zM30.4 219.3l-.2 .4a.55 .55 0 0 0 .8-.5z"/>
<path d="M35.5 219.3l2.5 .1h-2.5zM35.5 220.1h2.5l-2.5 .1z"/>
<path d="M43.9 220.1a.14 .14 0 0 1 .2 0 .14 .14 0 0 1-.2 0zM43.6 220.7a.28 .28 0 0 1 .4 0 .28 .28 0 0 1 0 .4l-.2 .6 .3-.3a.26 .26 0 0 1-.2 .4 .26 .26 0 0 1-.3-.4l.2-.6-.1-.1-.3 .3z"/>
<path d="M44.5 220.8l1.8 .1zM44.5 221.3l1.8 .1z"/>
<path d="M52.7 219.6a.15 .15 0 0 1 .3 0 .15 .15 0 0 1-.3 0zM52.4 220.2a.28 .28 0 0 1 .4 0 .28 .28 0 0 1 0 .4l-.2 .6 .3-.3a.26 .26 0 0 1-.2 .4 .26 .26 0 0 1-.3-.4l.2-.7h-.1l-.3 .3z"/>
<path d="M64.9 219.3l2.5 .1h-2.5zM64.9 220.1h2.5l-2.5 .1z"/>
<path d="M69.1 219.4l.3-.2a.52 .52 0 0 1 .6-.2 .52 .52 0 0 1 .3 .5l-.4 .3h-.5a.46 .46 0 0 0-.1 .8 .46 .46 0 0 0 .8-.2l.2-.2a.76 .76 0 0 1-1.2 .4 .76 .76 0 0 1 0-1.2zM69.5 219.3l-.2 .4a.55 .55 0 0 0 .8-.5z"/>
<path d="M71 220.2a.15 .15 0 0 1 .3 0 .15 .15 0 0 1-.3 0zM70.7 220.8a.28 .28 0 0 1 .4-.1 .28 .28 0 0 1 0 .5l-.2 .6 .3-.3a.26 .26 0 0 1-.2 .3 .26 .26 0 0 1-.2-.3l.2-.7h-.2l-.2 .3z"/>
<path d="M29.7 227.8a.77 .77 0 0 1 1.2-.2 .77 .77 0 0 1-.1 1.2 .76 .76 0 0 1-1.2 .2 .76 .76 0 0 1 .1-1.2zM30 227.8a.78 .78 0 0 0 .1 1.2 .95 .95 0 0 0 .5-1.4z"/>
<path d="M34.8 227.8h2.6l-2.5 .1zM34.8 228.5h2.6l-2.5 .1z"/>
<path d="M43.2 228.6a.15 .15 0 0 1 .3 0 .15 .15 0 0 1-.3 0zM42.9 229.1a.28 .28 0 0 1 .4 0 .28 .28 0 0 1 0 .4l-.2 .6 .3-.3a.26 .26 0 0 1-.2 .4 .26 .26 0 0 1-.2-.4l.2-.6-.1-.1-.3 .4z"/>
<path d="M43.8 229.2l1.8 .1zM43.8 229.8h1.8z"/>
<path d="M52 228a.15 .15 0 0 1 .3 0 .15 .15 0 0 1-.3 0zM51.7 228.6a.28 .28 0 0 1 .5 0 .28 .28 0 0 1-.1 .4l-.1 .6 .3-.3a.26 .26 0 0 1-.2 .4 .26 .26 0 0 1-.3-.4l.2-.6-.1-.1-.3 .3z"/>
</g>
<g font-size="6" fill="#333">
<text x="16.9" y="37.5">〇、实验内容</text>
<text x="16.9" y="75.6">一、实验原理</text>
</g>
<g font-size="3.4" fill="#333">
<text x="21.2" y="48.3">1. 以中美两国1980年至2016年的GDP历史数据为基础，用多项式拟合进行曲线拟合，确定其数学模型，并给出拟</text>
<text x="24.9" y="53.6">合过程及分析。</text>
<text x="21.2" y="58.9">2. 用最佳的多项式拟合模型进行最小二乘拟合，并观察模型误差。</text>
<text x="21.2" y="65">3. 用拟合模型</text>
<text x="49.9" y="65">2017年至2020年中、美GDP，并计算模型的均方误差MSE和拟合优度R 。</text>
<text x="24.9" y="86.5">协方差矩阵</text>
<text x="32.8" y="105.3">数字越接近于1 说明相关性越强</text>
<text x="32.8" y="119.3">对不同特征维度的伸缩变换的目的是使得不同度量之间的特征具有可比性,对目标函数的影响体现在几何分</text>
<text x="36.3" y="124.6">上，同时不改变原始数据的分布。</text>
<text x="32.8" y="131.5">特征标准化使数据中每个特征的值具有零均值（当减去分子中的均值时）和单位方差。该方法广泛用于许</text>
<text x="32.8" y="136.8">多机器学习算法（例如，支持向量机、逻辑回归和人工神经网络）中的归一化。</text>
<text x="24.9" y="153.7">R-square(</text>
<text x="45.8" y="153.7">)(决定系数):Coef</text>
<text x="70.4" y="153.7">f</text>
<text x="70.4" y="153.7">icient of determination**</text>
<text x="24.9" y="163.2">R</text>
<text x="29.5" y="163.2">即判定系数，也称为拟合优度</text>
<text x="24.9" y="170.1">拟合优度越大，自变量对因变量的解释程度越高，自变量引起的变动占总变动的百分比就越高</text>
<text x="166" y="170.1">。观察点在回归</text>
<text x="24.9" y="175.4">直线附近越密集。取值范围：0~1.</text>
</g>
<g font-size="3.4">
<text x="42.1" y="65">预测</text>
<text x="32.8" y="124.6">布</text>
</g>
<text font-size="3.4" fill="#4183c4" x="24.9" y="110.5">Feature scaling(特征缩放)--Standardization(标准化)</text>
<g font-size="3.4" fill="#777">
<text x="22" y="237.1">回归平方和：SSR(Sum of Squares for regression) = ESS (explained sum of squares)</text>
<text x="22" y="245.3">残差平方和：SSE(Sum of Squares for Error） = RSS(residual sum of squares)</text>
<text x="22" y="253.2">总离差平方和：SST(Sum of Squares for total) = TSS(total sum of squares)</text>
<text x="22" y="261.2">SSE+SSR=SST</text>
<text x="22" y="269.4">RSS+ESS=TSS</text>
</g>
<g font-size="2.9" fill="#333">
<text x="157.7" y="63.7">2</text>
<text x="27" y="161.9">2</text>
</g>
</svg>
